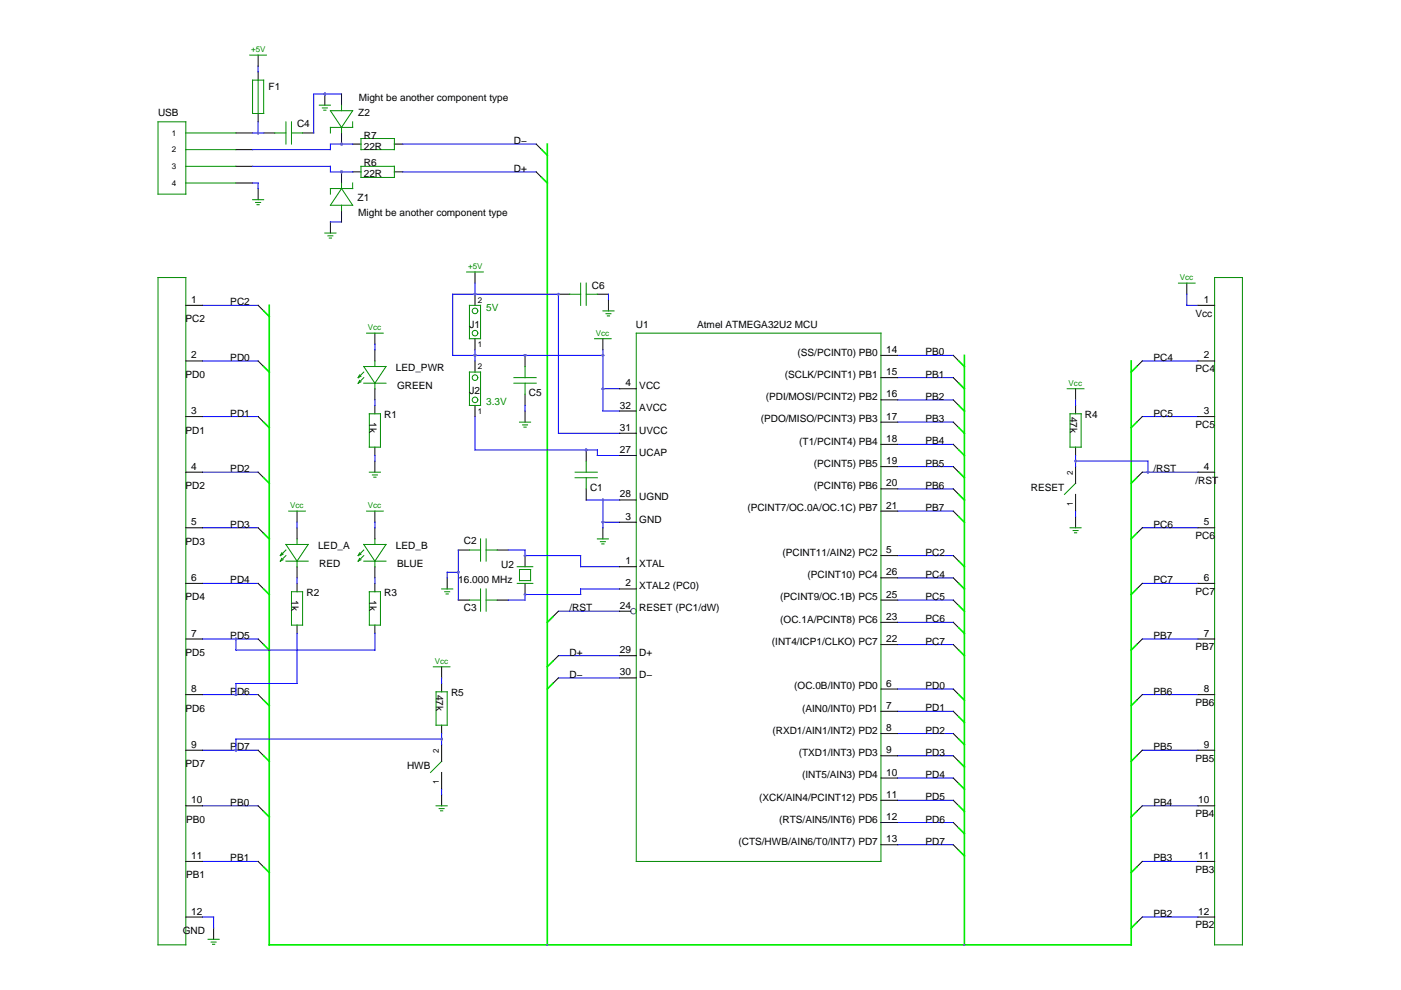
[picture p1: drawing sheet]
<svg xmlns="http://www.w3.org/2000/svg" width="297mm" height="210mm" viewBox="0 0 297 210" stroke-linecap="round" stroke-linejoin="round" font-family="sans-serif">
<path d="M116 30.5v169.8M57.1 64.7v135.6h182.7v-123.8M204.5 75.4v124.9M241 101.3l-1.2 1.2M55.9 136.7l1.2 1.1M117.2 130.8l-1.2 1.1M55.9 148.5l1.2 1.1" fill="none" stroke="#0e0" stroke-width=".35"/>
<g fill="none" stroke="#00f" stroke-width=".21">
<path d="M53.5 35.3h16.6v1.1h4.7M74.8 30.5h-4.7v1.2h-16.6M70.1 47.1h2.3M79.5 73v1.2M251.6 62.4v2.3h2.4M79.5 84.8v1.2M79.5 96.6v1.2M118.4 91.9h13M127.8 87.1h3.6M127.8 82.4h3.6M228 84.8v1.2M228 96.6v2.3"/>
<path d="M228 97.8h15.4v2.3M63 110.7v1.2M79.5 110.7v1.2M97.2 116.6v10.6M107.8 116.6h3.5v1.2h11.8v2.4h8.3M124.3 106h7.1M127.8 106v5.9M127.8 110.7h3.6M228 108.4v1.1M242.2 100.1h11.8M42.9 135.5h11.8M63 122.5v1.2"/>
<path d="M63 134.3v10.6h-13v2.4M79.5 122.5v1.2M79.5 134.3v3.5h-29.5v-2.3M97.2 121.3h-2.4v1.2M118.4 129.6h13M131.4 124.9h-8.3v1.2h-11.8v1.1h-3.5M42.9 147.3h11.8M42.9 194.4h2.4v2.4"/>
</g>
<g fill="none" stroke="#000" stroke-width=".21">
<path d="M68.9 19.9v2.4M50 35.3h3.5M50 31.7h3.5M50 38.8h3.5M50 28.2h3.5M74.8 36.4h1.7M74.8 30.5h1.7M83.6 36.4h1.8M83.6 30.5h1.8M70.1 47.1v2.3M79.5 70.6v2.4M79.5 74.2v2.3"/>
<path d="M251.6 60v2.4M79.5 82.4v2.4M79.5 86v1.7M79.5 94.8v1.8M79.5 97.8v2.3M228 82.4v2.4M228 86v1.7M228 94.8v1.8M228 98.9v3.6M63 108.4v2.3M63 111.9v2.4M79.5 108.4v2.3"/>
<path d="M79.5 111.9v2.4M97.2 116.6h2.3M105.4 116.6h2.4M111.3 117.8v2.4M127.8 111.9v2.4M228 104.8v3.6M228 109.5v2.4M242.2 100.1l-1.2 1.2M54.7 135.5l1.2 1.2M63 120.2v2.3M63 123.7v1.8M63 132.5v1.8"/>
<path d="M79.5 120.2v2.3M79.5 123.7v1.8M79.5 132.5v1.8M94.8 122.5v2.4M97.2 127.2h2.3M105.4 127.2h2.4M111.3 123.7v2.4M118.4 129.6l-1.2 1.2M54.7 147.3l1.2 1.2M45.3 196.8v2.4"/>
</g>
<g fill="none" stroke="#008b00" stroke-width=".21">
<path d="M33.5 25.8h5.9v15.4h-5.9zM39.4 31.7h10.6M39.4 35.3h10.6M39.4 38.8h10.6M39.4 28.2h10.6M67.7 22.3h2.4M68.3 22.9h1.1M68.6 23.4h.5M76.5 29.4h7.1v2.3h-7.1zM76.5 35.3h7.1v2.3h-7.1zM68.9 49.4h2.3M69.5 50h1.1"/>
<path d="M69.8 50.5h.5M76.2 79.5l-.3 .6M76.5 79.8l-.6 .3M77.1 77.7h4.7l-2.3 3.5zM77.1 78.9l-1.2 1.2M77.7 70.6h3.6M79.5 76.5v1.2M249.9 60h3.5M76.2 80.7l-.3 .5M76.5 81l-.6 .2M77.1 81.2h4.7M77.1 80.1l-1.2 1.1"/>
<path d="M78.3 87.7h2.4v7.1h-2.4zM79.5 81.2v1.2M226.3 82.4h3.5M226.9 87.7h2.3v7.1h-2.3zM59.7 118.4l-.3 .6M59.7 117.2l-.3 .6M60 118.7l-.6 .3M60 117.5l-.6 .3M60.6 115.4h4.7l-2.3 3.6zM60.6 119h4.7M60.6 116.6l-1.2 1.2M60.6 117.8l-1.2 1.2"/>
<path d="M61.2 108.4h3.5M63 114.3v1.1M63 119v1.2M76.2 118.4l-.3 .6M76.2 117.2l-.3 .6M76.5 118.7l-.6 .3M76.5 117.5l-.6 .3M77.1 115.4h4.7l-2.3 3.6zM77.1 119h4.7M77.1 116.6l-1.2 1.2M77.1 117.8l-1.2 1.2M77.7 108.4h3.6"/>
<path d="M78.3 100.1h2.4M79 100.7h1M79.2 101.2h.5M79.5 114.3v1.1M79.5 119v1.2M99.5 116.6h2.4M101.9 114.3v4.7M103.1 114.3v4.7M103.1 116.6h2.3M126.6 114.3h2.4M127.3 114.9h1.1M127.6 115.3h.5"/>
<path d="M226.9 111.9h2.3M227.5 112.5h1.1M227.8 113h.5M228 102.5l-2.3 2.3M61.8 125.5h2.4v7h-2.4zM78.3 125.5h2.4v7h-2.4zM93.6 124.9h2.4M94.3 125.5h1M94.6 125.9h.4M99.5 127.2h2.4M101.9 124.9v4.7M103.1 124.9v4.7"/>
<path d="M103.1 127.2h2.3M109.7 123.7h3.3M109.7 120.2h3.3M110.1 120.7h2.4v2.4h-2.4zM44.1 199.2h2.4M44.8 199.7h1M45.1 200.2h.4"/>
</g>
<circle cx="68.9" cy="19.9" r=".29" fill="#a020f0"/>
<path d="M66.5 19.9h5.9" fill="none" stroke="#00f" stroke-width=".21"/>
<path d="M124.3 95.4v2.4M124.3 103.6v2.4" fill="none" stroke="#000" stroke-width=".21"/>
<path d="M124.3 97.8v2.3M121.9 101.3h4.7M121.9 100.1h4.7M124.3 101.3v2.3" fill="none" stroke="#008b00" stroke-width=".21"/>
<circle cx="124.3" cy="95.4" r=".29" fill="#a020f0"/>
<g fill="none" stroke="#00f" stroke-width=".21">
<path d="M66.5 19.9v8.3M53.5 28.2h2.4M53.5 38.8h1.2v1.2M85.4 30.5h28.3M85.4 36.4h28.3M42.9 76.5h11.8M42.9 64.7h11.8M190.3 75.4h11.8M242.2 76.5h11.8M42.9 88.3h11.8M100.7 95.4h25.9v1.2h4.8M190.3 80.1h11.8"/>
<path d="M190.3 84.8h11.8M190.3 89.5h11.8M190.3 94.2h11.8M190.3 98.9h11.8M242.2 88.3h11.8M42.9 111.9h11.8M42.9 100.1h11.8M190.3 103.6h11.8M190.3 108.4h11.8M190.3 117.8h11.8M242.2 111.9h11.8M42.9 123.7h11.8"/>
<path d="M118.4 139h13M190.3 122.5h11.8M190.3 127.2h11.8M190.3 131.9h11.8M190.3 136.7h11.8M242.2 123.7h11.8M242.2 135.5h11.8M42.9 159.1h11.8M93.6 143.7v1.2M93.6 155.5v2.4M93.6 156.7h-43.6v2.4M118.4 143.7h13"/>
<path d="M190.3 146.1h11.8M190.3 150.8h11.8M190.3 155.5h11.8M242.2 159.1h11.8M242.2 147.3h11.8M42.9 170.9h11.8M93.6 167.3v1.2M190.3 160.2h11.8M190.3 165h11.8M190.3 169.7h11.8M190.3 174.4h11.8M190.3 179.1h11.8"/>
<path d="M242.2 170.9h11.8M42.9 182.6h11.8M242.2 182.6h11.8M242.2 194.4h11.8"/>
</g>
<g fill="none" stroke="#000" stroke-width=".21">
<path d="M54.7 40v2.3M55.9 28.2h2.4M64.2 28.2h2.3M72.4 36.4v2.4M113.7 30.5l1.2 1.2M113.7 36.4l1.2 1.2M72.4 44.7v2.4M54.7 76.5l1.2 1.2M54.7 64.7l1.2 1.2M202.1 75.4l1.2 1.1M242.2 76.5l-1.2 1.2M54.7 88.3l1.2 1.2"/>
<path d="M202.1 80.1l1.2 1.1M202.1 84.8l1.2 1.2M202.1 89.5l1.2 1.2M202.1 94.2l1.2 1.2M202.1 98.9l1.2 1.2M242.2 88.3l-1.2 1.2M54.7 111.9l1.2 1.2M54.7 100.1l1.2 1.2M202.1 103.6l1.2 1.2M202.1 108.4l1.2 1.1M202.1 117.8l1.2 1.2M242.2 111.9l-1.2 1.2"/>
<path d="M54.7 123.7l1.2 1.2M118.4 139l-1.2 1.2M202.1 122.5l1.2 1.2M202.1 127.2l1.2 1.2M202.1 131.9l1.2 1.2M202.1 136.7l1.2 1.1M242.2 123.7l-1.2 1.2M242.2 135.5l-1.2 1.2M54.7 159.1l1.2 1.1M93.6 141.4v2.3M93.6 144.9v1.8M93.6 153.8v1.7"/>
<path d="M93.6 157.9v3.5M118.4 143.7l-1.2 1.2M202.1 146.1l1.2 1.2M202.1 150.8l1.2 1.2M202.1 155.5l1.2 1.2M242.2 147.3l-1.2 1.2M242.2 159.1l-1.2 1.1M54.7 170.9l1.2 1.1M93.6 163.8v3.5M93.6 168.5v2.4M202.1 160.2l1.2 1.2M202.1 165l1.2 1.1"/>
<path d="M202.1 169.7l1.2 1.2M202.1 174.4l1.2 1.2M202.1 179.1l1.2 1.2M242.2 170.9l-1.2 1.1M54.7 182.6l1.2 1.2M242.2 182.6l-1.2 1.2M242.2 194.4l-1.2 1.2"/>
</g>
<g fill="none" stroke="#008b00" stroke-width=".21">
<path d="M58.3 28.2h2.3M60.6 25.8v4.7M61.8 25.8v4.7M61.8 28.2h2.4M72.4 40l2.4 3.5h-4.7zM72.4 38.8v1.2M74.8 38.8v1.2h-4.7v1.2M53.5 42.3h2.4M54.2 42.9h1.1M54.5 43.4h.5M72.4 43.5v1.2M91.9 141.4h3.5"/>
<path d="M92.5 146.7h2.3v7.1h-2.3zM92.5 170.9h2.3M93.1 171.4h1.1M93.4 171.9h.5M93.6 161.4l-2.3 2.4"/>
</g>
<g fill="none" stroke="#0e0" stroke-width=".35">
<path d="M114.9 31.7l1.1 1.2M114.9 37.6l1.1 1.2M55.9 77.7l1.2 1.2M55.9 65.9l1.2 1.2M203.3 76.5l1.2 1.2M241 77.7l-1.2 1.2M55.9 89.5l1.2 1.2M203.3 81.2l1.2 1.2M203.3 86l1.2 1.1M203.3 90.7l1.2 1.2M203.3 95.4l1.2 1.2M241 89.5l-1.2 1.2"/>
<path d="M55.9 113.1l1.2 1.2M55.9 101.3l1.2 1.2M203.3 100.1l1.2 1.2M203.3 104.8l1.2 1.2M203.3 109.5l1.2 1.2M203.3 119l1.2 1.2M241 113.1l-1.2 1.2M55.9 124.9l1.2 1.2M203.3 123.7l1.2 1.2M203.3 128.4l1.2 1.2M203.3 133.1l1.2 1.2M203.3 137.8l1.2 1.2"/>
<path d="M241 124.9l-1.2 1.2M241 136.7l-1.2 1.1M117.2 140.2l-1.2 1.2M117.2 144.9l-1.2 1.2M203.3 147.3l1.2 1.2M203.3 152l1.2 1.2M203.3 156.7l1.2 1.2M241 148.5l-1.2 1.1M55.9 160.2l1.2 1.2M55.9 172l1.2 1.2M203.3 161.4l1.2 1.2M203.3 166.1l1.2 1.2"/>
<path d="M203.3 170.9l1.2 1.1M203.3 175.6l1.2 1.1M241 160.2l-1.2 1.2M241 172l-1.2 1.2M55.9 183.8l1.2 1.2M203.3 180.3l1.2 1.2M241 183.8l-1.2 1.2M241 195.6l-1.2 1.2"/>
</g>
<circle cx="72.4" cy="36.4" r=".29" fill="#a020f0"/>
<path d="M70.1 23.5h4.7l-2.4 3.5zM72.4 22.3v1.2M72.4 27v1.2M74.8 25.8v1.2h-4.7v1.2" fill="none" stroke="#008b00" stroke-width=".21"/>
<path d="M72.4 19.9v2.4M72.4 28.2v2.3" fill="none" stroke="#000" stroke-width=".21"/>
<circle cx="72.4" cy="30.5" r=".29" fill="#a020f0"/>
<g fill="none" stroke="#000" stroke-width=".21">
<path d="M54.7 15.2v1.8M54.7 24.1v1.7M39.4 76.5h3.5M39.4 64.7h3.5M100.7 62.4v2.3M100.7 71.8v2.4M186.8 75.4h3.5M254 76.5h3.5M254 64.7h3.5M39.4 88.3h3.5M131.4 96.6h3.5M131.4 91.9h3.5"/>
<path d="M131.4 87.1h3.5M131.4 82.4h3.5M186.8 98.9h3.5M186.8 94.2h3.5M186.8 89.5h3.5M186.8 84.8h3.5M186.8 80.1h3.5M254 88.3h3.5M39.4 111.9h3.5M39.4 100.1h3.5M131.4 110.7h3.5M131.4 106h3.5"/>
<path d="M186.8 117.8h3.5M186.8 108.4h3.5M186.8 103.6h3.5M254 111.9h3.5M254 100.1h3.5M39.4 135.5h3.5M39.4 123.7h3.5M131.4 139h3.5M131.4 129.6h2.3M131.4 124.9h3.5M131.4 120.2h3.5M186.8 136.7h3.5"/>
<path d="M186.8 131.9h3.5M186.8 127.2h3.5M186.8 122.5h3.5M254 135.5h3.5M254 123.7h3.5M39.4 159.1h3.5M39.4 147.3h3.5M131.4 143.7h3.5M186.8 155.5h3.5M186.8 150.8h3.5M186.8 146.1h3.5M254 159.1h3.5"/>
<path d="M254 147.3h3.5M39.4 170.9h3.5M186.8 179.1h3.5M186.8 174.4h3.5M186.8 169.7h3.5M186.8 165h3.5M186.8 160.2h3.5M254 170.9h3.5M39.4 194.4h3.5M39.4 182.6h3.5M254 194.4h3.5M254 182.6h3.5"/>
</g>
<g fill="none" stroke="#008b00" stroke-width=".21">
<path d="M53.5 17h2.4v7.1h-2.4zM54.7 17v7.1M33.5 58.8h5.9v141.5h-5.9zM257.5 58.8h5.9v141.5h-5.9zM99.5 64.7h2.4v7.1h-2.4zM134.9 70.6h51.9v112h-51.9z"/>
<circle cx="100.7" cy="65.9" r=".59"/>
<circle cx="100.7" cy="70.6" r=".59"/>
</g>
<path d="M54.7 14v1.2M54.7 25.8v2.4" fill="none" stroke="#00f" stroke-width=".21"/>
<circle cx="134.3" cy="129.6" r=".59" fill="none" stroke="#008b8b" stroke-width=".21"/>
<circle cx="100.7" cy="62.4" r=".29" fill="#a020f0"/>
<path d="M100.7 76.5v2.4M111.3 75.4v2.3M127.8 71.8v2.4M100.7 86v2.3M111.3 83.6v2.4" fill="none" stroke="#000" stroke-width=".21"/>
<g fill="none" stroke="#008b00" stroke-width=".21">
<path d="M99.5 78.9h2.4v7.1h-2.4zM111.3 77.7v2.4M126.1 71.8h3.5M109 81.2h4.7M109 80.1h4.7M111.3 81.2v2.4"/>
<circle cx="100.7" cy="80.1" r=".59"/>
<circle cx="100.7" cy="84.8" r=".59"/>
</g>
<path d="M100.7 74.2v2.3M118.4 62.4h-22.4v13h4.7M100.7 88.3v7.1" fill="none" stroke="#00f" stroke-width=".21"/>
<circle cx="111.3" cy="75.4" r=".29" fill="#a020f0"/>
<path d="M54.7 11.7v2.3M100.7 57.7v2.3M118.4 62.4h2.4M126.6 62.4h2.4M129 63.6v2.3M111.3 87.1v2.4" fill="none" stroke="#000" stroke-width=".21"/>
<path d="M53 11.7h3.5M98.9 57.7h3.6M120.8 62.4h2.3M123.1 60v4.7M124.3 60v4.7M124.3 62.4h2.3M127.8 65.9h2.4M128.5 66.5h1M128.8 67h.4M110.1 89.5h2.4M110.8 90.1h1M111.1 90.6h.5" fill="none" stroke="#008b00" stroke-width=".21"/>
<path d="M100.7 75.4h27.1M100.7 60v2.4M118.4 62.4v29.5M127.8 74.2v12.9M129 62.4v1.2M111.3 86v1.1" fill="none" stroke="#00f" stroke-width=".21"/>
<g fill="#a020f0">
<circle cx="116" cy="200.3" r=".18"/>
<circle cx="204.5" cy="200.3" r=".18"/>
<circle cx="228" cy="97.8" r=".29"/>
<circle cx="243.4" cy="100.1" r=".29"/>
<circle cx="127.8" cy="82.4" r=".29"/>
<circle cx="97.2" cy="121.3" r=".29"/>
<circle cx="111.3" cy="117.8" r=".29"/>
<circle cx="111.3" cy="126.1" r=".29"/>
<circle cx="127.8" cy="106" r=".29"/>
<circle cx="127.8" cy="110.7" r=".29"/>
<circle cx="50" cy="147.3" r=".29"/>
<circle cx="50" cy="135.5" r=".29"/>
<circle cx="72.4" cy="30.5" r=".29"/>
<circle cx="72.4" cy="36.4" r=".29"/>
<circle cx="68.9" cy="19.9" r=".29"/>
<circle cx="124.3" cy="95.4" r=".29"/>
<circle cx="54.7" cy="28.2" r=".29"/>
<circle cx="93.6" cy="156.7" r=".29"/>
<circle cx="50" cy="159.1" r=".29"/>
<circle cx="100.7" cy="62.4" r=".29"/>
<circle cx="100.7" cy="75.4" r=".29"/>
<circle cx="118.4" cy="62.4" r=".29"/>
<circle cx="111.3" cy="75.4" r=".29"/>
<circle cx="127.8" cy="75.4" r=".29"/>
</g>
<g font-size="2.1">
<text x="57" y="19.1">F1</text>
<text x="76.1" y="21.5">Might be another component type</text>
<text x="33.5" y="24.7">USB</text>
<text x="63" y="27">C4</text>
<text x="75.9" y="24.7">Z2</text>
<text x="77.1" y="29.4">R7</text>
<text x="77.1" y="35.3">R6</text>
<text x="77.1" y="31.7">22R</text>
<text x="109" y="30.5">D−</text>
<text x="77.1" y="37.6">22R</text>
<text x="109" y="36.4">D+</text>
<text x="75.8" y="42.7">Z1</text>
<text x="75.9" y="45.9">Might be another component type</text>
<text x="40.5" y="64.2">1</text>
<text x="48.8" y="64.7">PC2</text>
<text x="125.5" y="61.2">C6</text>
<text x="255.2" y="64.2">1</text>
<text x="39.3" y="68.3">PC2</text>
<text x="99.5" y="69.5">J1</text>
<text x="134.8" y="69.5">U1</text>
<text x="147.8" y="69.5">Atmel ATMEGA32U2 MCU</text>
<text x="253.5" y="67.2">Vcc</text>
<text x="40.5" y="76">2</text>
<text x="48.8" y="76.5">PD0</text>
<text x="169.1" y="75.4">(SS/PCINT0) PB0</text>
<text x="187.9" y="74.8">14</text>
<text x="196.2" y="75.4">PB0</text>
<text x="244.6" y="76.5">PC4</text>
<text x="255.2" y="76">2</text>
<text x="39.3" y="80.1">PD0</text>
<text x="83.9" y="78.7">LED_PWR</text>
<text x="84.2" y="82.4">GREEN</text>
<text x="99.5" y="83.6">J2</text>
<text x="112.1" y="84">C5</text>
<text x="132.6" y="81.9">4</text>
<text x="135.5" y="82.5">VCC</text>
<text x="166.4" y="80.1">(SCLK/PCINT1) PB1</text>
<text x="187.9" y="79.5">15</text>
<text x="196.2" y="80.1">PB1</text>
<text x="253.5" y="78.9">PC4</text>
<text x="40.5" y="87.8">3</text>
<text x="48.8" y="88.3">PD1</text>
<text x="78.3" y="89.5" transform="rotate(90 78.3 89.5)">1k</text>
<text x="81.5" y="88.7">R1</text>
<text x="131.4" y="86.6">32</text>
<text x="135.5" y="87.2">AVCC</text>
<text x="161.3" y="89.6">(PDO/MISO/PCINT3) PB3</text>
<text x="162.4" y="84.8">(PDI/MOSI/PCINT2) PB2</text>
<text x="187.9" y="89">17</text>
<text x="187.9" y="84.3">16</text>
<text x="196.2" y="84.8">PB2</text>
<text x="196.2" y="89.5">PB3</text>
<text x="226.9" y="88.3" transform="rotate(90 226.9 88.3)">47k</text>
<text x="230" y="88.7">R4</text>
<text x="244.6" y="88.3">PC5</text>
<text x="255.2" y="87.8">3</text>
<text x="39.3" y="91.9">PD1</text>
<text x="131.4" y="91.3">31</text>
<text x="135.5" y="91.9">UVCC</text>
<text x="169.5" y="94.3">(T1/PCINT4) PB4</text>
<text x="187.9" y="93.7">18</text>
<text x="196.2" y="94.2">PB4</text>
<text x="253.5" y="90.7">PC5</text>
<text x="40.5" y="99.6">4</text>
<text x="48.8" y="100.1">PD2</text>
<text x="131.4" y="96">27</text>
<text x="135.5" y="96.6">UCAP</text>
<text x="172.5" y="99">(PCINT5) PB5</text>
<text x="187.9" y="98.4">19</text>
<text x="196.2" y="98.9">PB5</text>
<text x="244.6" y="100.1">/RST</text>
<text x="255.2" y="99.6">4</text>
<text x="39.3" y="103.7">PD2</text>
<text x="125.1" y="104">C1</text>
<text x="131.4" y="105.5">28</text>
<text x="135.5" y="106.1">UGND</text>
<text x="172.5" y="103.7">(PCINT6) PB6</text>
<text x="187.9" y="107.8">21</text>
<text x="187.9" y="103.1">20</text>
<text x="196.2" y="103.6">PB6</text>
<text x="218.6" y="104">RESET</text>
<text x="253.5" y="102.5">/RST</text>
<text x="40.5" y="111.4">5</text>
<text x="48.8" y="111.9">PD3</text>
<text x="132.6" y="110.2">3</text>
<text x="135.5" y="110.8">GND</text>
<text x="158.5" y="108.4">(PCINT7/OC.0A/OC.1C) PB7</text>
<text x="196.2" y="108.4">PB7</text>
<text x="244.6" y="111.9">PC6</text>
<text x="255.2" y="111.4">5</text>
<text x="39.3" y="115.5">PD3</text>
<text x="67.4" y="116.4">LED_A</text>
<text x="83.9" y="116.4">LED_B</text>
<text x="98.3" y="115.4">C2</text>
<text x="132.6" y="119.6">1</text>
<text x="165.9" y="117.9">(PCINT11/AIN2) PC2</text>
<text x="187.9" y="117.3">5</text>
<text x="196.2" y="117.8">PC2</text>
<text x="253.5" y="114.3">PC6</text>
<text x="40.5" y="123.2">6</text>
<text x="48.8" y="123.7">PD4</text>
<text x="67.7" y="120.2">RED</text>
<text x="84.2" y="120.2">BLUE</text>
<text x="97.2" y="123.7">16.000 MHz</text>
<text x="106.2" y="120.5">U2</text>
<text x="132.6" y="124.3">2</text>
<text x="135.5" y="124.9">XTAL2 (PC0)</text>
<text x="135.5" y="120.2">XTAL</text>
<text x="171.2" y="122.6">(PCINT10) PC4</text>
<text x="187.9" y="122">26</text>
<text x="196.2" y="122.5">PC4</text>
<text x="244.6" y="123.7">PC7</text>
<text x="255.2" y="123.2">6</text>
<text x="39.3" y="127.3">PD4</text>
<text x="61.8" y="127.2" transform="rotate(90 61.8 127.2)">1k</text>
<text x="65" y="126.4">R2</text>
<text x="78.3" y="127.2" transform="rotate(90 78.3 127.2)">1k</text>
<text x="81.5" y="126.4">R3</text>
<text x="98.3" y="129.6">C3</text>
<text x="120.8" y="129.6">/RST</text>
<text x="131.4" y="129.1">24</text>
<text x="135.5" y="129.6">RESET (PC1/dW)</text>
<text x="165.4" y="127.3">(PCINT9/OC.1B) PC5</text>
<text x="187.9" y="131.4">23</text>
<text x="187.9" y="126.7">25</text>
<text x="196.2" y="127.2">PC5</text>
<text x="196.2" y="131.9">PC6</text>
<text x="253.5" y="126.1">PC7</text>
<text x="40.5" y="135">7</text>
<text x="48.8" y="135.5">PD5</text>
<text x="163.7" y="136.7">(INT4/ICP1/CLKO) PC7</text>
<text x="165.4" y="132">(OC.1A/PCINT8) PC6</text>
<text x="187.9" y="136.1">22</text>
<text x="196.2" y="136.7">PC7</text>
<text x="244.6" y="135.5">PB7</text>
<text x="253.5" y="137.9">PB7</text>
<text x="255.2" y="135">7</text>
<text x="39.3" y="139.1">PD5</text>
<text x="120.8" y="143.7">D−</text>
<text x="120.8" y="139">D+</text>
<text x="131.4" y="143.2">30</text>
<text x="131.4" y="138.5">29</text>
<text x="135.5" y="143.8">D−</text>
<text x="135.5" y="139.1">D+</text>
<text x="40.5" y="146.7">8</text>
<text x="48.8" y="147.3">PD6</text>
<text x="92.5" y="147.3" transform="rotate(90 92.5 147.3)">47k</text>
<text x="95.6" y="147.7">R5</text>
<text x="168.4" y="146.2">(OC.0B/INT0) PD0</text>
<text x="187.9" y="145.6">6</text>
<text x="196.2" y="146.1">PD0</text>
<text x="244.6" y="147.3">PB6</text>
<text x="253.5" y="149.7">PB6</text>
<text x="255.2" y="146.7">8</text>
<text x="39.3" y="150.9">PD6</text>
<text x="163.8" y="155.6">(RXD1/AIN1/INT2) PD2</text>
<text x="170" y="150.9">(AIN0/INT0) PD1</text>
<text x="187.9" y="155">8</text>
<text x="187.9" y="150.3">7</text>
<text x="196.2" y="150.8">PD1</text>
<text x="196.2" y="155.5">PD2</text>
<text x="40.5" y="158.5">9</text>
<text x="48.8" y="159.1">PD7</text>
<text x="169.3" y="160.3">(TXD1/INT3) PD3</text>
<text x="187.9" y="159.7">9</text>
<text x="196.2" y="160.2">PD3</text>
<text x="244.6" y="159.1">PB5</text>
<text x="253.5" y="161.5">PB5</text>
<text x="255.2" y="158.5">9</text>
<text x="39.3" y="162.7">PD7</text>
<text x="86.3" y="163">HWB</text>
<text x="170" y="165">(INT5/AIN3) PD4</text>
<text x="187.9" y="164.4">10</text>
<text x="196.2" y="165">PD4</text>
<text x="40.5" y="170.3">10</text>
<text x="48.8" y="170.9">PB0</text>
<text x="160.9" y="169.7">(XCK/AIN4/PCINT12) PD5</text>
<text x="187.9" y="173.9">12</text>
<text x="187.9" y="169.1">11</text>
<text x="196.2" y="169.7">PD5</text>
<text x="244.6" y="170.9">PB4</text>
<text x="253.5" y="173.3">PB4</text>
<text x="254" y="170.3">10</text>
<text x="39.4" y="174.5">PB0</text>
<text x="156.6" y="179.2">(CTS/HWB/AIN6/T0/INT7) PD7</text>
<text x="165.2" y="174.5">(RTS/AIN5/INT6) PD6</text>
<text x="187.9" y="178.6">13</text>
<text x="196.2" y="174.4">PD6</text>
<text x="196.2" y="179.1">PD7</text>
<text x="40.5" y="182.1">11</text>
<text x="48.8" y="182.6">PB1</text>
<text x="244.6" y="182.6">PB3</text>
<text x="253.5" y="185.1">PB3</text>
<text x="254" y="182.1">11</text>
<text x="39.4" y="186.2">PB1</text>
<text x="40.5" y="193.9">12</text>
<text x="244.6" y="194.4">PB2</text>
<text x="253.5" y="196.9">PB2</text>
<text x="254" y="193.9">12</text>
<text x="38.7" y="198">GND</text>
</g>
<g font-size="2.1" fill="#008b00">
<text x="103.1" y="65.9">5V</text>
<text x="103.1" y="86">3.3V</text>
</g>
<g font-size="1.7" fill="#008b00">
<text x="53.3" y="11.1">+5V</text>
<text x="99.2" y="57.1">+5V</text>
<text x="250.2" y="59.4">Vcc</text>
<text x="78" y="70">Vcc</text>
<text x="126.4" y="71.2">Vcc</text>
<text x="226.6" y="81.8">Vcc</text>
<text x="61.5" y="107.8">Vcc</text>
<text x="78" y="107.8">Vcc</text>
<text x="92.2" y="140.8">Vcc</text>
</g>
<g font-size="1.7">
<text x="36.5" y="28.8">1</text>
<text x="36.5" y="35.9">3</text>
<text x="36.5" y="32.3">2</text>
<text x="36.5" y="39.4">4</text>
<text x="101.3" y="64.2">2</text>
<text x="101.3" y="73.6">1</text>
<text x="101.3" y="78.3">2</text>
<text x="101.3" y="87.7">1</text>
<text x="227.5" y="100.7" transform="rotate(-90 227.5 100.7)">2</text>
<text x="227.5" y="107.2" transform="rotate(-90 227.5 107.2)">1</text>
<text x="93" y="159.7" transform="rotate(-90 93 159.7)">2</text>
<text x="93" y="166.1" transform="rotate(-90 93 166.1)">1</text>
</g>
</svg>
